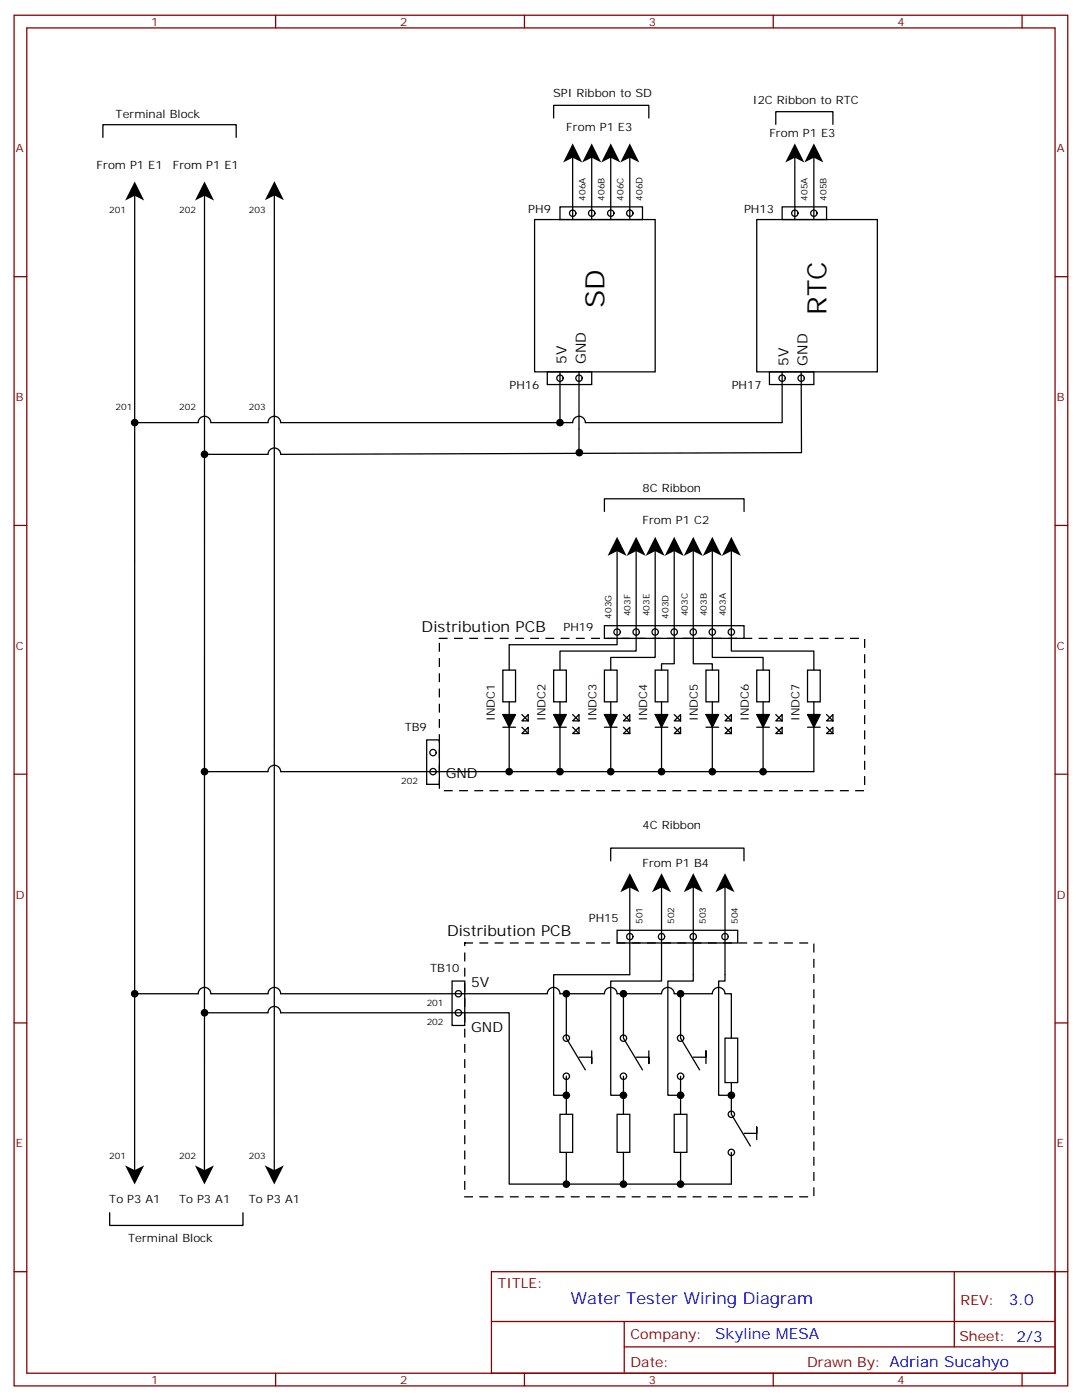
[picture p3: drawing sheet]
<svg xmlns="http://www.w3.org/2000/svg" width="301mm" height="389mm" viewBox="0 0 301 389" stroke-linecap="round" stroke-linejoin="round" font-family="sans-serif">
<g fill="none" stroke="#870000" stroke-width=".35">
<path d="M3.9 4.2h292.8v381h-292.8zM7.4 7.8h285.8v373.9h-285.8zM76.6 4.2v3.6M145.7 4.2v3.6M214.9 4.2v3.6M284 4.2v3.6M3.9 76.9h3.5M293.2 76.9h3.5M3.9 146h3.5M293.2 146h3.5M3.9 215.2h3.5M293.2 215.2h3.5"/>
<path d="M3.9 284.3h3.5M293.2 284.3h3.5M3.9 353.5h3.5M136.6 353.5h156.6v28.2h-156.6zM265.2 353.5v20.9M293.2 353.5h3.5M136.6 367.3h156.5M173.5 374.4h119.6M173.5 367.3v14.1M76.6 381.7v3.5M145.7 381.7v3.5M214.9 381.7v3.5"/>
<path d="M284 381.7v3.5"/>
</g>
<g fill="none" stroke="#000" stroke-width=".35">
<path d="M28.6 38.2v-3.5h37v3.5M153.8 32.8v-3.5h26.5v3.5M215.6 34.6v-3.6h15.9v3.6M37.4 54v273.5M56.8 54v273.5M76.2 54v273.5M155.6 57.5h22.9v3.5h-22.9zM159.1 41.6v19.4M164.4 41.6v19.4M169.7 41.6v19.4M175 41.6v19.4M217.3 57.5h12.4v3.5h-12.4z"/>
<path d="M220.9 41.6v19.4M226.2 41.6v19.4M148.6 61h33.5v42.4h-33.5zM210.3 61h33.5v42.4h-33.5zM152.1 103.4h12.3v3.5h-12.3zM155.6 103.4v14.1M160.9 103.4v22.9M213.8 103.4h12.4v3.5h-12.4zM217.3 103.4v14.1h-54.6a1.76 1.76 0 0 0-1.8-1.8 1.76 1.76 0 0 0-1.8 1.8h-81.1a1.76 1.76 0 0 0-1.8-1.8 1.76 1.76 0 0 0-1.7 1.8h-15.9a1.76 1.76 0 0 0-1.8-1.8 1.76 1.76 0 0 0-1.7 1.8h-17.7M222.6 103.4l.1 22.4-144.7 .5a1.76 1.76 0 0 0-1.8-1.8 1.76 1.76 0 0 0-1.7 1.8h-17.7M168 142.2v-3.6h38.8v3.6M171.5 152.8v26.4h-30v7.1"/>
<path d="M176.8 152.8v28.2h-21.2v5.3M182.1 152.8v29.9h-12.4v3.6M187.4 152.8v31.7h-3.6v1.8M192.7 152.8v31.7h5.2v1.8M197.9 152.8v29.9h14.2v3.6M203.2 152.8v28.2h23v5.3M168 173.9h38.8v3.5h-38.8zM139.7 186.3h3.6v8.8h-3.6zM141.5 195.1v19.4M145 198.6l1.8 1.8M153.8 186.3h3.6v8.8h-3.6zM155.6 195.1v19.4"/>
<path d="M159.1 198.6l1.8 1.8M168 186.3h3.5v8.8h-3.5zM169.7 195.1v19.4M173.2 198.6l1.8 1.8M182.1 186.3h3.5v8.8h-3.5zM183.8 195.1v19.4M187.4 198.6l1.7 1.8M196.2 186.3h3.5v8.8h-3.5zM197.9 195.1v19.4M201.5 198.6l1.7 1.8M210.3 186.3h3.5v8.8h-3.5zM212.1 195.1v19.4"/>
<path d="M215.6 198.6l1.7 1.8M224.4 186.3h3.5v8.8h-3.5zM226.2 195.1v19.4h-148.2a1.76 1.76 0 0 0-1.8-1.8 1.76 1.76 0 0 0-1.7 1.8h-17.7M229.7 198.6l1.8 1.8M118.6 205.7h3.5v12.3h-3.5zM139.7 202.1h3.6M145 200.4l1.8-1.8v1.8zM145 203.9l1.8-1.8v1.8zM145 202.1l1.8 1.8M153.8 202.1h3.6M159.1 200.4l1.8-1.8v1.8zM159.1 203.9l1.8-1.8v1.8z"/>
<path d="M159.1 202.1l1.8 1.8M168 202.1h3.5M173.2 200.4l1.8-1.8v1.8zM173.2 203.9l1.8-1.8v1.8zM173.2 202.1l1.8 1.8M182.1 202.1h3.5M187.4 200.4l1.7-1.8v1.8zM187.4 203.9l1.7-1.8v1.8zM187.4 202.1l1.7 1.8M196.2 202.1h3.5M201.5 200.4l1.7-1.8v1.8zM201.5 203.9l1.7-1.8v1.8z"/>
<path d="M201.5 202.1l1.7 1.8M210.3 202.1h3.5M215.6 200.4l1.7-1.8v1.8zM215.6 203.9l1.7-1.8v1.8zM215.6 202.1l1.7 1.8M224.4 202.1h3.5M229.7 200.4l1.8-1.8v1.8zM229.7 203.9l1.8-1.8v1.8zM229.7 202.1l1.8 1.8M169.7 239.3v-3.6h37v3.6M171.5 258.6h33.5v3.5h-33.5zM175 246.2v24.7h-21.2v33.5h3.6"/>
<path d="M183.8 246.2v26.5h-14.1v31.7h3.5M192.7 246.2v26.5h-7.1v31.7h3.5M201.5 246.2v26.5h-1.8v31.7h3.5M37.4 276.2h17.7a1.76 1.76 0 0 1 1.7-1.7 1.76 1.76 0 0 1 1.8 1.7h15.9a1.76 1.76 0 0 1 1.7-1.7 1.76 1.76 0 0 1 1.8 1.7h74.1a1.76 1.76 0 0 1 1.7-1.7 1.76 1.76 0 0 1 1.8 1.7h12.4a1.76 1.76 0 0 1 1.7-1.7 1.76 1.76 0 0 1 1.8 1.7h12.3a1.76 1.76 0 0 1 1.8-1.7 1.76 1.76 0 0 1 1.8 1.7h10.5a1.76 1.76 0 0 1 1.8-1.7 1.76 1.76 0 0 1 1.8 1.7h1.7v12.4M125.6 272.7h3.6v12.3h-3.6zM157.4 276.2v12.4l5.3 8.8M173.2 276.2v12.4l5.3 8.8M189.1 276.2v12.4l5.3 8.8M56.8 281.5h17.7a1.76 1.76 0 0 1 1.7-1.7 1.76 1.76 0 0 1 1.8 1.7h63.5v47.6h61.7v-8.8M157.4 299.2v10.5M164.4 292.1v3.5v-1.7h-3.5M173.2 299.2v10.5"/>
<path d="M180.3 292.1v3.5v-1.7h-3.5M189.1 299.2v10.5M192.7 293.9h3.5v-1.8v3.5M201.5 288.6h3.5v12.3h-3.5zM155.6 309.7h3.5v10.6h-3.5zM171.5 309.7h3.5v10.6h-3.5zM187.4 309.7h3.5v10.6h-3.5zM203.2 300.9v8.8l5.3 8.9M206.8 315h3.5v-1.7v3.5M30.5 337.1v3.5h37v-3.5M157.4 320.3v8.8M173.2 320.3v8.8"/>
<path d="M189.1 320.3v8.8"/>
<circle cx="159.1" cy="59.3" r=".88"/>
<circle cx="164.4" cy="59.3" r=".88"/>
<circle cx="169.7" cy="59.3" r=".88"/>
<circle cx="175" cy="59.3" r=".88"/>
<circle cx="220.9" cy="59.3" r=".88"/>
<circle cx="226.2" cy="59.3" r=".88"/>
<circle cx="155.6" cy="105.1" r=".88"/>
<circle cx="160.9" cy="105.1" r=".88"/>
<circle cx="217.3" cy="105.1" r=".88"/>
<circle cx="222.6" cy="105.1" r=".88"/>
<circle cx="171.5" cy="175.7" r=".88"/>
<circle cx="176.8" cy="175.7" r=".88"/>
<circle cx="182.1" cy="175.7" r=".88"/>
<circle cx="187.4" cy="175.7" r=".88"/>
<circle cx="192.7" cy="175.7" r=".88"/>
<circle cx="197.9" cy="175.7" r=".88"/>
<circle cx="203.2" cy="175.7" r=".88"/>
<circle cx="120.3" cy="214.5" r=".88"/>
<circle cx="120.3" cy="209.2" r=".88"/>
<circle cx="127.4" cy="276.2" r=".88"/>
<circle cx="175" cy="260.3" r=".88"/>
<circle cx="183.8" cy="260.3" r=".88"/>
<circle cx="192.7" cy="260.3" r=".88"/>
<circle cx="201.5" cy="260.3" r=".88"/>
<circle cx="127.4" cy="281.5" r=".88"/>
<circle cx="157.4" cy="299.2" r=".88"/>
<circle cx="157.4" cy="288.6" r=".88"/>
<circle cx="173.2" cy="288.6" r=".88"/>
<circle cx="173.2" cy="299.2" r=".88"/>
<circle cx="189.1" cy="299.2" r=".88"/>
<circle cx="189.1" cy="288.6" r=".88"/>
<circle cx="203.2" cy="309.7" r=".88"/>
<circle cx="203.2" cy="320.3" r=".88"/>
</g>
<g fill="#000" stroke="#000" stroke-width=".35">
<path d="M139.7 198.6h3.6l-1.8 3.5zM153.8 198.6h3.6l-1.8 3.5zM168 198.6h3.5l-1.8 3.5zM182.1 198.6h3.5l-1.8 3.5zM196.2 198.6h3.5l-1.8 3.5zM210.3 198.6h3.5l-1.7 3.5zM224.4 198.6h3.5l-1.7 3.5z"/>
<circle cx="37.4" cy="117.5" r=".88"/>
<circle cx="155.6" cy="117.5" r=".88"/>
<circle cx="56.8" cy="126.3" r=".88"/>
<circle cx="161" cy="125.8" r=".88"/>
<circle cx="56.8" cy="214.5" r=".88"/>
<circle cx="141.5" cy="214.5" r=".88"/>
<circle cx="155.6" cy="214.5" r=".88"/>
<circle cx="169.7" cy="214.5" r=".88"/>
<circle cx="183.8" cy="214.5" r=".88"/>
<circle cx="197.9" cy="214.5" r=".88"/>
<circle cx="212.1" cy="214.5" r=".88"/>
<circle cx="37.4" cy="276.2" r=".88"/>
<circle cx="157.4" cy="276.2" r=".88"/>
<circle cx="173.2" cy="276.2" r=".88"/>
<circle cx="189.1" cy="276.2" r=".88"/>
<circle cx="56.8" cy="281.5" r=".88"/>
<circle cx="157.4" cy="304.4" r=".88"/>
<circle cx="173.2" cy="304.4" r=".88"/>
<circle cx="189.1" cy="304.4" r=".88"/>
<circle cx="203.2" cy="304.4" r=".88"/>
<circle cx="157.4" cy="329.1" r=".88"/>
<circle cx="173.2" cy="329.1" r=".88"/>
<circle cx="189.1" cy="329.1" r=".88"/>
</g>
<g fill="#000">
<path d="M159.1 39.9l2.7 5.3-2.7-1.4-2.6 1.4zM164.4 39.9l2.7 5.3-2.7-1.4-2.6 1.4zM169.7 39.9l2.7 5.3-2.7-1.4-2.6 1.4zM175 39.9l2.7 5.3-2.7-1.4-2.6 1.4zM220.9 39.9l2.6 5.3-2.6-1.4-2.7 1.4zM226.2 39.9l2.6 5.3-2.6-1.4-2.7 1.4zM37.4 50.4l2.7 5.3-2.7-1.3-2.6 1.3zM56.8 50.4l2.7 5.3-2.7-1.3-2.6 1.3zM76.3 50.4l2.6 5.3-2.6-1.4-2.7 1.4zM171.5 149.2l2.6 5.3-2.6-1.3-2.7 1.3zM176.8 149.2l2.6 5.3-2.6-1.3-2.7 1.3zM182.1 149.2l2.6 5.3-2.6-1.3-2.7 1.3z"/>
<path d="M187.4 149.2l2.6 5.3-2.6-1.3-2.7 1.3zM192.7 149.2l2.6 5.3-2.6-1.3-2.7 1.3zM197.9 149.2l2.7 5.3-2.7-1.3-2.6 1.3zM203.2 149.2l2.7 5.3-2.7-1.3-2.6 1.3zM175 242.7l2.7 5.3-2.7-1.3-2.6 1.3zM183.8 242.7l2.7 5.3-2.7-1.3-2.6 1.3zM192.7 242.7l2.6 5.3-2.6-1.3-2.7 1.3zM201.5 242.7l2.6 5.3-2.6-1.3-2.7 1.3zM34.8 323.9l2.6 1.4 2.7-1.4-2.7 5.3zM54.2 323.9l2.6 1.4 2.7-1.4-2.7 5.3zM73.6 323.9l2.6 1.4 2.7-1.4-2.7 5.3z"/>
</g>
<path d="M122.1 177.4h118.2v42.4h-118.2zM129.2 262.1h97v70.6h-97z" fill="none" stroke="#000" stroke-width=".35" stroke-dasharray="2.1 2.1"/>
<g font-size="7.4">
<text x="168" y="85.7" transform="rotate(-90 168 85.7)">SD</text>
<text x="229.7" y="87.5" transform="rotate(-90 229.7 87.5)">RTC</text>
</g>
<text font-size="4.6" fill="#00f" x="158.7" y="362.5">Water Tester Wiring Diagram</text>
<g font-size="4.2">
<text x="117.2" y="175.6">Distribution PCB</text>
<text x="124.2" y="260.3">Distribution PCB</text>
</g>
<g font-size="4.2" fill="#00f">
<text x="280.4" y="362.7">3.0</text>
<text x="198.7" y="372.3">Skyline MESA</text>
</g>
<g font-size="3.9">
<text x="157.5" y="101.1" transform="rotate(-90 157.5 101.1)">5V</text>
<text x="162.8" y="101.1" transform="rotate(-90 162.8 101.1)">GND</text>
<text x="219.1" y="101.6" transform="rotate(-90 219.1 101.6)">5V</text>
<text x="224.4" y="101.6" transform="rotate(-90 224.4 101.6)">GND</text>
<text x="123.9" y="216.3">GND</text>
<text x="130.9" y="274.5">5V</text>
<text x="130.9" y="286.8">GND</text>
</g>
<g font-size="3.9" fill="#800">
<text x="138.3" y="358.1">TITLE:</text>
<text x="267" y="362.7">REV:</text>
<text x="175.2" y="372.3">Company:</text>
<text x="266.6" y="372.9">Sheet: 2/3</text>
<text x="175.2" y="379.9">Date:</text>
<text x="224.3" y="380">Drawn By: Adrian Sucahyo</text>
</g>
<g font-size="3.2" fill="#800">
<text x="42" y="7.2">1</text>
<text x="111.2" y="7.2">2</text>
<text x="180.3" y="7.2">3</text>
<text x="249.4" y="7.2">4</text>
<text x="4.4" y="42.3">A</text>
<text x="293.7" y="42.3">A</text>
<text x="4.4" y="111.5">B</text>
<text x="293.7" y="111.5">B</text>
<text x="4.4" y="180.6">C</text>
<text x="293.7" y="180.6">C</text>
<text x="4.4" y="249.8">D</text>
<text x="293.7" y="249.8">D</text>
<text x="4.4" y="318.9">E</text>
<text x="293.7" y="318.9">E</text>
<text x="42" y="384.7">1</text>
<text x="111.2" y="384.7">2</text>
<text x="180.3" y="384.7">3</text>
<text x="249.4" y="384.7">4</text>
</g>
<g font-size="3.2">
<text x="153.7" y="27.1">SPI Ribbon to SD</text>
<text x="209.2" y="28.8">I2C Ribbon to RTC</text>
<text x="32.1" y="32.8">Terminal Block</text>
<text x="157.4" y="36.3">From P1 E3</text>
<text x="213.8" y="38.1">From P1 E3</text>
<text x="26.8" y="46.9">From P1 E1</text>
<text x="48" y="46.9">From P1 E1</text>
<text x="146.8" y="59.3">PH9</text>
<text x="206.8" y="59.3">PH13</text>
<text x="141.6" y="108">PH16</text>
<text x="203.3" y="108">PH17</text>
<text x="178.5" y="136.9">8C Ribbon</text>
<text x="178.5" y="145.7">From P1 C2</text>
<text x="156.6" y="175.3">PH19</text>
<text x="112.5" y="203.2">TB9</text>
<text x="137.5" y="200.5" transform="rotate(-90 137.5 200.5)">INDC1</text>
<text x="151.6" y="200.5" transform="rotate(-90 151.6 200.5)">INDC2</text>
<text x="165.7" y="200.5" transform="rotate(-90 165.7 200.5)">INDC3</text>
<text x="179.8" y="200.5" transform="rotate(-90 179.8 200.5)">INDC4</text>
<text x="194" y="200.5" transform="rotate(-90 194 200.5)">INDC5</text>
<text x="208.1" y="200.5" transform="rotate(-90 208.1 200.5)">INDC6</text>
<text x="222.2" y="200.5" transform="rotate(-90 222.2 200.5)">INDC7</text>
<text x="178.5" y="230.4">4C Ribbon</text>
<text x="178.5" y="240.9">From P1 B4</text>
<text x="163.6" y="256.4">PH15</text>
<text x="119.5" y="270.2">TB10</text>
<text x="30.4" y="334.4">To P3 A1</text>
<text x="49.8" y="334.4">To P3 A1</text>
<text x="69.2" y="334.4">To P3 A1</text>
<text x="35.6" y="345.1">Terminal Block</text>
</g>
<g font-size="2.5">
<text x="30.4" y="59.3">201</text>
<text x="49.8" y="59.3">202</text>
<text x="69.2" y="59.3">203</text>
<text x="162.7" y="55.7" transform="rotate(-90 162.7 55.7)">406A</text>
<text x="168" y="55.7" transform="rotate(-90 168 55.7)">406B</text>
<text x="173.2" y="55.7" transform="rotate(-90 173.2 55.7)">406C</text>
<text x="178.5" y="55.7" transform="rotate(-90 178.5 55.7)">406D</text>
<text x="224.4" y="55.7" transform="rotate(-90 224.4 55.7)">405A</text>
<text x="229.7" y="55.7" transform="rotate(-90 229.7 55.7)">405B</text>
<text x="32.1" y="113.9">201</text>
<text x="49.8" y="113.9">202</text>
<text x="69.2" y="113.9">203</text>
<text x="169.9" y="172" transform="rotate(-90 169.9 172)">403G</text>
<text x="175.2" y="171.3" transform="rotate(-90 175.2 171.3)">403F</text>
<text x="180.5" y="171.3" transform="rotate(-90 180.5 171.3)">403E</text>
<text x="185.8" y="172" transform="rotate(-90 185.8 172)">403D</text>
<text x="191.1" y="171.3" transform="rotate(-90 191.1 171.3)">403C</text>
<text x="196.4" y="171.3" transform="rotate(-90 196.4 171.3)">403B</text>
<text x="201.7" y="171.3" transform="rotate(-90 201.7 171.3)">403A</text>
<text x="111.5" y="218">202</text>
<text x="178.5" y="256.8" transform="rotate(-90 178.5 256.8)">501</text>
<text x="187.4" y="256.8" transform="rotate(-90 187.4 256.8)">502</text>
<text x="196.2" y="256.8" transform="rotate(-90 196.2 256.8)">503</text>
<text x="205" y="256.8" transform="rotate(-90 205 256.8)">504</text>
<text x="118.6" y="279.8">201</text>
<text x="118.6" y="285">202</text>
<text x="30.4" y="322.2">201</text>
<text x="49.8" y="322.2">202</text>
<text x="69.2" y="322.2">203</text>
</g>
</svg>
